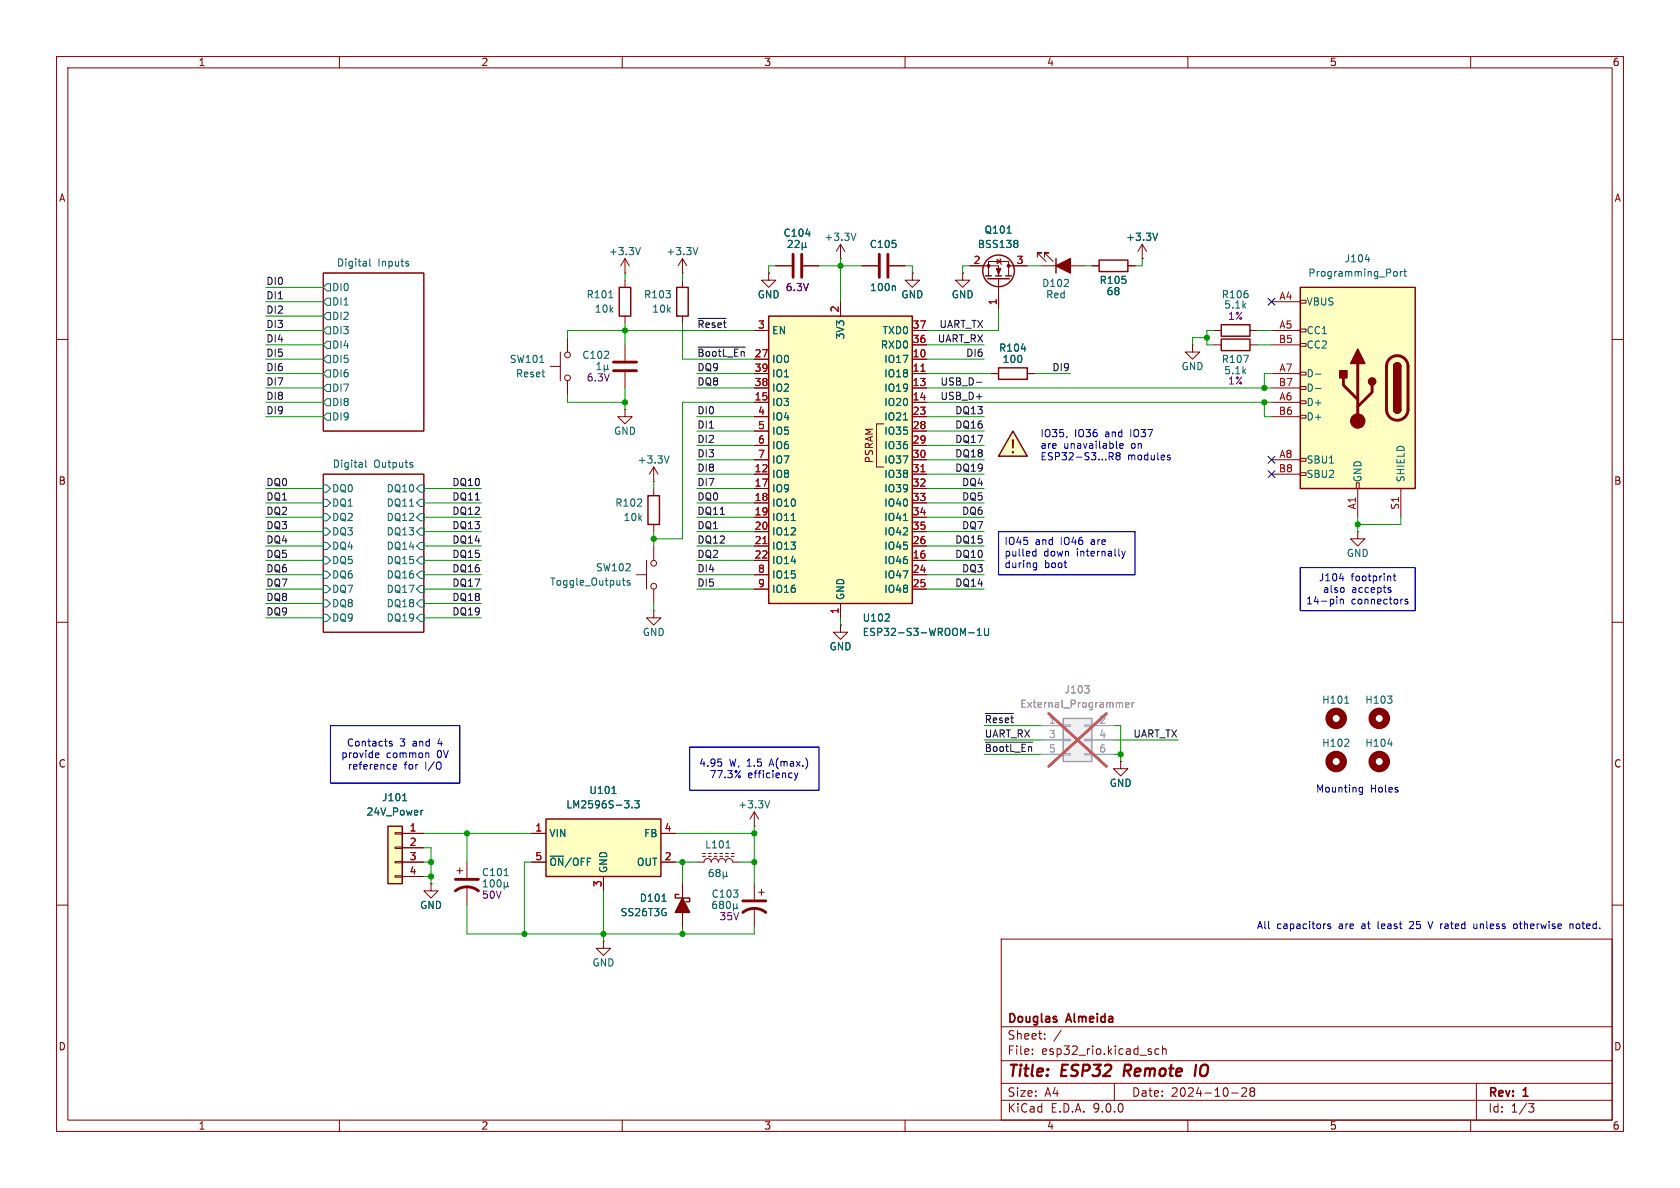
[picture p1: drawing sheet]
<svg xmlns="http://www.w3.org/2000/svg" width="297mm" height="210mm" viewBox="0 0 297 210" stroke-linecap="round" stroke-linejoin="round" font-family="sans-serif">
<g fill="none" stroke="#840000" stroke-width=".18">
<path d="M10 10h277v190h-277zM12 12h273v186h-273zM60 10v2M110 10v2M160 10v2M210 10v2M260 10v2M57.1 48.3h17.8v27.9h-17.8zM137.2 47h2.8M142 47h2.8M10 60h2M285 60h2"/>
<path d="M57.1 83.8h17.8v28h-17.8zM10 110h2M285 110h2M133.3 146.1h.1M133.3 143.5v2.6M133.3 156.2v2.8M133.3 143.5l-.7 1.3M133.3 143.5l.8 1.3M134.1 157.7h1M134.6 157.2v1M10 160h2M133.3 160.5v3.3"/>
<path d="M177 166h108v32h-108zM285 160h2M60 198v2M110 198v2M160 198v2M177 194.5h108M177 191.5h108M177 187.5h108M177 181.5h108M182.5 186.3v.1M182.5 185.5v.1M184.7 183.6v.1"/>
<path d="M184.7 182.8v.1M187.6 182.1l-1.3 2M197 191.5v3M204.9 185.5l-.4-.1-.3 .3v.4l.1 .2h.6M205.5 185.5l.2-.1 .4 .1 .1 .9M205.5 184.9v1.5M210 198v2M217.7 193.2h1.2M219.5 192.4l.6-.1 .2 .1 .1 .3-.9 1.1h.9M221.2 192.9l-.2-.2 .2-.4 .5 .1 .1 .2-.3 .3M221.2 192.9l-.2 .3v.5l.2 .1 .5-.1 .1-.2-.1-.4-.2-.2M221.2 192.9h.3"/>
<path d="M260 198v2M261 191.5v6.5M270.2 195.1h1l-.5 .6 .4 .1 .1 .5-.3 .3h-.4"/>
</g>
<path d="M198.9 188.2l-.3 2M211.5 188.2l-.3 2" fill="none" stroke="#840000" stroke-width=".4"/>
<g fill="none" stroke="#006464" stroke-width=".18">
<path d="M57.8 55.2h.6v1.3h-.6l-.7-.6zM57.8 57.8h.6v1.3h-.6l-.7-.7zM57.8 50.2h.6v1.2h-.6l-.7-.6zM57.8 52.7h.6v1.3h-.6l-.7-.7zM65.4 45.8v1.1l.2 .1M72.1 46.6l.2 .2-.2 .2M72.1 46.2l.1 .1M140 42.6v.4l-.7 .8h.8M141.2 42.6v.4l-.7 .8h.8M141.8 43.6l.2 .2h.2l.2-.2M141.8 42.9v1.3M142.4 43.6l.2 .2"/>
<path d="M142.4 42.9v.7M142.5 41.3h.7M57.8 62.9h.6v1.2h-.6l-.7-.6zM57.8 65.4h.6v1.3h-.6l-.7-.7zM57.8 70.5h.6v1.3h-.6l-.7-.7zM57.8 67.9h.6v1.3h-.6l-.7-.6zM57.8 73h.6v1.3h-.6l-.7-.6zM57.8 60.3h.6v1.3h-.6l-.7-.6zM57.1 85.7h.7l.6 .7-.6 .6h-.7zM57.1 88.3h.7l.6 .6-.6 .6h-.7zM57.1 90.8h.7l.6 .6-.6 .7h-.7zM57.1 93.3h.7l.6 .7-.6 .6h-.7z"/>
<path d="M57.1 95.9h.7l.6 .6-.6 .7h-.7zM57.1 98.4h.7l.6 .7-.6 .6h-.7zM64.6 81.3v1.1l.2 .2M72.8 82.2l.2 .2-.2 .2M72.8 81.8h.1M74.3 85.7h.6v1.3h-.6l-.6-.6zM74.3 88.3h.6v1.2h-.6l-.6-.6zM74.3 90.8h.6v1.3h-.6l-.6-.7zM74.3 93.3h.6v1.3h-.6l-.6-.6zM74.3 95.9h.6v1.3h-.6l-.6-.7zM74.3 98.4h.6v1.3h-.6l-.6-.6zM57.1 101h.7l.6 .6-.6 .6h-.7z"/>
<path d="M57.1 103.5h.7l.6 .6-.6 .7h-.7zM57.1 106h.7l.6 .7-.6 .6h-.7zM57.1 108.6h.7l.6 .6-.6 .7h-.7zM74.3 101h.6v1.2h-.6l-.6-.6zM74.3 103.5h.6v1.3h-.6l-.6-.7zM74.3 106h.6v1.3h-.6l-.6-.6zM74.3 108.6h.6v1.3h-.6l-.6-.7zM126.2 159.5a.99 .99 0 0 0-.1 1h.5l.1-.4-.2-.3h-.3l-.2 .3M127.3 159.5l-.1 .1 .2 .3M127.4 159.9l-.2 .2 .1 .4 .1 .1 .4-.1 .1-.1v-.3l-.2-.2M127.4 159.9h.3M127.9 159.5v.1l-.2 .3"/>
<path d="M128.5 159.5a.69 .69 0 0 0 .3 1.1l.2-.1 .1-.4-.1-.6M129.7 159.8v1.2M130.3 159.8v.6M136.1 141.5l-.5 1.3M129.7 160.4l.2 .2h.2l.2-.2M130.3 160.4l.2 .2"/>
</g>
<path d="M140.2 45v4M141.7 45v4M131.3 159.3h4.1M131.3 161.3a3.3 3.3 0 0 1 4.1 0" fill="none" stroke="#840000" stroke-width=".51"/>
<path d="M135.9 55.9h25.4v50.8h-25.4z" fill="#ffffc2"/>
<path d="M135.9 55.9h25.4v50.8h-25.4z" fill="none" stroke="#840000" stroke-width=".25"/>
<g fill="none" stroke="#840000" stroke-width=".18">
<path d="M133.3 58.4h2.6M148.6 53.3v2.6M161.3 58.4h2.5M133.3 63.5h2.6M133.3 66h2.6M133.3 68.6h2.6M133.3 71.1h2.6M133.3 73.7h2.6M133.3 76.2h2.6M133.3 78.7h2.6M156.2 74.9h-1.3v7.7h1.3M161.3 63.5h2.5"/>
<path d="M161.3 66h2.5M161.3 68.6h2.5M161.3 71.1h2.5M161.3 73.7h2.5M161.3 76.2h2.5M161.3 78.7h2.5M161.3 61h2.5M133.3 81.3h2.6M133.3 83.8h2.6M133.3 86.4h2.6M133.3 88.9h2.6M133.3 91.4h2.6"/>
<path d="M133.3 94h2.6M133.3 96.5h2.6M133.3 99.1h2.6M161.3 81.3h2.5M161.3 83.8h2.5M161.3 86.4h2.5M161.3 88.9h2.5M161.3 91.4h2.5M161.3 94h2.5M161.3 96.5h2.5M161.3 99.1h2.5M133.3 101.6h2.6"/>
<path d="M133.3 104.1h2.6M148.6 106.7v2.5M161.3 101.6h2.5M161.3 104.1h2.5M76.2 156.2v1.3h1.3l-1.3 1.3-1.3-1.3h1.3M76.2 156.2h.1M80.8 153.9h1M81.3 153.4v1M82.5 152.4v2.8M82.5 156.7v3.3"/>
</g>
<g fill="none" stroke="#006464" stroke-width=".18">
<path d="M159.7 74.2h.7M139.9 92h.7M159.7 92h.7M156.4 109.8h.8M157.2 108.7v.4M171.3 111.9h.9M172.8 112.3h.7M172.8 111.4l.3-.3v1.2M174 111.1v1l.3 .2h.3l.2-.2v-1M85.4 156.8h.8M85.7 155.7l-.3 .2M85.8 155.5v1.3"/>
<path d="M86.8 155.6a.69 .69 0 0 0 .3 1.2l.2-.1 .1-.4-.1-.7M88 155.6a.69 .69 0 0 0 .3 1.2l.2-.1 .1-.4-.1-.7M89.1 156.6l.2 .2h.3l.1-.2M89.1 155.9v1.3M89.1 154.8h.8M89.7 156.6l.2 .2M89.7 155.9v.7"/>
</g>
<path d="M162.8 65.6h.7M134.9 96.1h.7M162.8 83.4h.7" fill="none" stroke="#a90000" stroke-width=".18"/>
<path d="M80.5 157.5a3.3 3.3 0 0 1 4.1 0M80.5 155.4h4.1" fill="none" stroke="#840000" stroke-width=".51"/>
<path d="M68.6 146.1h2.5v10.1h-2.5z" fill="#ffffc2"/>
<g fill="none" stroke="#840000" stroke-width=".25">
<path d="M109.5 50.8h2v5.1h-2zM119.6 50.8h2.1v5.1h-2.1zM174.2 48.8h1.1M174.6 49.3h3.8M176 48.8h1M177.8 48.8h1M186.7 45.7v2.6M194.3 46h5.1v2h-5.1zM215.9 57.4h5.1v2h-5.1zM176.5 65h5.1v2.1h-5.1zM68.6 146.1h2.5v10.1h-2.5z"/>
<circle cx="176.5" cy="47.9" r="2.79"/>
</g>
<g fill="none" stroke="#840000" stroke-width=".18">
<path d="M110.5 48.3h.1M110.5 45.7l-.8 1.3M110.5 45.7l.8 1.3M110.5 45.7v2.6M110.5 49.5v1.3M110.5 55.9v1.3M120.6 48.3h.1M120.6 45.7l.8 1.3M120.6 45.7l-.7 1.3M120.6 45.7v2.6M120.6 49.5v1.3M120.6 55.9v1.3"/>
<path d="M135.9 48.3v1.2h1.3l-1.3 1.3-1.3-1.3h1.3M135.9 48.3h.1M148.6 45.7h.1M148.6 43.2l-.8 1.3M148.6 43.2l.8 1.3M148.6 43.2v2.5M152.4 47h2.8M157.2 47h2.8M161.3 48.3v1.2h1.3l-1.3 1.3-1.3-1.3h1.3M161.3 48.3h.1M171.4 47h5.1v1.8M174.8 48.8v-2.6h3.5v2.6"/>
<path d="M176.3 45.8l.6 .4-.6 .4zM176.5 49.3v5.3M176.8 45.7l.1 .1v.8l.1 .1M178.3 47h3.3M183.4 45.5v-.8h.7h-.7l1.5 1.5M184.1 47h7.7M184.7 45.5v-.8h.7h-.7l1.5 1.5M193 47h1.3M199.4 47h1.3M201.9 45.7h.1M201.9 43.2l-.7 1.3M201.9 43.2l.8 1.3"/>
<path d="M201.9 43.2v2.5M214.6 58.4h1.3M221 58.4h1.2M175.3 66h1.2M181.6 66h1.3M198.1 134.6v1.3h1.3l-1.3 1.3-1.3-1.3h1.3M198.1 134.6h.1M69.8 147.2h1.3v.2h-1.3zM69.8 149.7h1.3v.3h-1.3zM69.8 152.3h1.3v.2h-1.3zM69.8 154.8h1.3v.3h-1.3zM71.1 147.3h3.8"/>
<path d="M71.1 149.9h3.8M71.1 152.4h3.8M71.1 154.9h3.8"/>
</g>
<path d="M107.6 52.6h.8M113.2 43.8l-.4 1.2M123.4 43.8l-.5 1.2M151.3 41.2l-.4 1.3M158.1 50.5l.2 .2v.7M178 41.2h.8M179.7 42.5l.2 .2-.2 .3 .2 .3v.2l-.2 .3M204.7 41.2l-.5 1.3M180.6 61.7h.7M71.2 141.5h.7M74.8 143.2l-.4 .3" fill="none" stroke="#006464" stroke-width=".18"/>
<path d="M155.4 45v4M157 45v4" fill="none" stroke="#840000" stroke-width=".51"/>
<g fill="#840000" stroke="#840000" stroke-width=".18">
<path d="M176.1 47.5h.8l-.4 1z"/>
<circle cx="178.3" cy="47" r=".25"/>
<circle cx="174.8" cy="47" r=".25"/>
</g>
<path d="M186.7 47l2.5-1.3v2.6z" fill="#840000" stroke="#840000" stroke-width=".25"/>
<path d="M179.1 76.2l2.5 4.4h-5.1z" fill="#ffffc2"/>
<path d="M215.9 59.9h5.1v2.1h-5.1zM179.1 76.2l2.5 4.4h-5.1zM120 158.1h-.6v.7h2.5v.6h-.6" fill="none" stroke="#840000" stroke-width=".25"/>
<g fill="none" stroke="#840000" stroke-width=".18">
<path d="M170.2 48.3v1.2h1.2l-1.2 1.3-1.3-1.3h1.3M170.2 48.3h.1M210.8 61v1.2h1.3l-1.3 1.3-1.3-1.3h1.3M210.8 61h.1M214.6 61h1.3M221 61h1.2M115.6 108v1.2h1.2l-1.2 1.3-1.3-1.3h1.3M115.6 108h.1M148.6 110.5v1.3h1.3l-1.3 1.2-1.3-1.2h1.3M148.6 110.5h.1M120.6 156.2v7.6M123.2 152.4h1.3a.64 .64 0 0 1 .6-.6 .64 .64 0 0 1 .6 .6 .64 .64 0 0 1 .7-.6 .64 .64 0 0 1 .6 .6 .64 .64 0 0 1 .6-.6 .64 .64 0 0 1 .7 .6 .64 .64 0 0 1 .6-.6 .64 .64 0 0 1 .6 .6h1.3"/>
<path d="M124.2 151.4h.5M124.2 150.9h.5M125.2 151.4h.5M125.2 150.9h.5M126.2 151.4h.5M126.2 150.9h.5M127.3 151.4h.5M127.3 150.9h.5M128.3 151.4h.5M128.3 150.9h.5M129.3 151.4h.5M129.3 150.9h.5"/>
<path d="M106.7 166.4v1.2h1.2l-1.2 1.3-1.3-1.3h1.3M106.7 166.4h.1"/>
</g>
<path d="M219.9 62.8h.8l-.5 1.3M237.7 124.3h.8M117 159.3h.8M126 153.7l-.4 .1a.86 .86 0 0 0 0 1.2l.4-.1 .1-.5-.2-.2h-.4l-.1 .2M126.8 154.2l-.2-.2 .2-.3h.3l.2 .2-.2 .3M126.8 154.2l-.2 .3v.4l.2 .1 .4-.1 .1-.2v-.2l-.2-.3M126.8 154.2h.3M127.8 154.8l.2 .2h.3l.2-.2M127.8 154.1v1.3M128.4 149.9h.7M128.5 154.8l.1 .2M128.5 154.1v.7" fill="none" stroke="#006464" stroke-width=".18"/>
<circle cx="236.2" cy="127" r="1.27" fill="none" stroke="#840000" stroke-width="1.3"/>
<path d="M120.6 158.8l1.3 2.5h-2.5z" fill="#840000" stroke="#840000" stroke-width=".25"/>
<path d="M188 127h5v7.6h-5z" fill="#f0f0f0"/>
<path d="M188 127h5v7.6h-5z" fill="none" stroke="#a1a1a1" stroke-width=".25"/>
<path d="M184.1 128.3h3.9M184.1 130.8h3.9M184.1 133.4h3.9M188 128.1h1.2v.3h-1.2zM188 130.7h1.2v.2h-1.2zM188 133.2h1.2v.3h-1.2zM191.8 128.1h1.2v.3h-1.2zM191.8 130.7h1.2v.2h-1.2zM191.8 133.2h1.2v.3h-1.2zM193 128.3h3.8M193 130.8h3.8M193 133.4h3.8" fill="none" stroke="#a1a1a1" stroke-width=".18"/>
<path d="M191.8 121.2h.8l-.5 .5M192.4 121.8l.2 .2-.2 .4M198.1 124.2l.4 .2v.6M199 124.6l.6-.1-.1-.2-.3-.1-.2 .2 .1 .6h.4M200.1 124.2v.8M200.5 124.2l-.4 .2" fill="none" stroke="#989898" stroke-width=".18"/>
<path d="M185.4 126.1l10.2 9.4M195.6 126.1l-10.2 9.4" fill="none" stroke="#e65255" stroke-width=".46"/>
<path d="M96.5 144.8h20.3v10.1h-20.3z" fill="#ffffc2"/>
<path d="M114.6 87.6h2v5.1h-2zM96.5 144.8h20.3v10.1h-20.3z" fill="none" stroke="#840000" stroke-width=".25"/>
<g fill="none" stroke="#840000" stroke-width=".18">
<path d="M100.3 59.7v2.5M97.3 64.8h1.8M99.1 62.2v5.1M100.3 67.3v2.6M110.5 72.4v1.3h1.3l-1.3 1.2-1.3-1.2h1.3M110.5 72.4h.1M110.5 61v2.8M110.5 65.8v2.8M114.3 99.1v5M115.6 86.4v1.2M115.6 92.7v1.3M115.6 96.5v2.6"/>
<path d="M240 94v1.3h1.3l-1.3 1.2-1.2-1.2h1.2M240 94h.1M112.5 101.6h1.8M115.6 104.1v2.6M94 147.3h2.5M94 152.4h2.5M106.7 154.9v2.6M116.8 147.3h2.6M116.8 152.4h2.6"/>
<circle cx="100.3" cy="66.8" r=".51"/>
<circle cx="100.3" cy="62.7" r=".51"/>
<circle cx="115.6" cy="99.6" r=".51"/>
<circle cx="115.6" cy="103.6" r=".51"/>
</g>
<g fill="none" stroke="#006464" stroke-width=".18">
<path d="M95.4 64.1h.8M105.5 65.3h.8M105.8 64.3l-.3 .1M105.9 64.1v1.2M106.8 65.2l.2 .1h.2l.2-.1M106.8 64.5v1.3M107.4 65.2l.2 .1M107.4 64.5v.7M110 102.6h.5M110.3 103.4h.2M111.3 102.7l-.3-.1-.1 .2v.2l.4 .1v.3h-.4M245.3 123h.8l-.4 .5"/>
<path d="M246 123.6v.6M108.2 140.3h.7M111.7 142.7v.1M112.2 141.5h.8l-.4 .5 .3 .2v.5l-.1 .1-.6-.1"/>
</g>
<circle cx="243.8" cy="127" r="1.27" fill="none" stroke="#840000" stroke-width="1.3"/>
<path d="M108.5 64h4M108.5 65.5h4" fill="none" stroke="#840000" stroke-width=".51"/>
<path d="M229.9 50.8h20.3v35.6h-20.3z" fill="#ffffc2"/>
<g fill="none" stroke="#840000" stroke-width=".18">
<path d="M133.3 58.4h2.6M135.9 48.3h.1M137.2 47h2.8M142 47h2.8M148.6 53.3v2.6M152.4 47h2.8M157.2 47h2.8M161.3 48.3h.1M161.3 58.4h2.5M170.2 48.3h.1M171.4 47h2.6M176.5 52.1v2.5"/>
<path d="M179.1 47h2.5M193 47h1.3M199.4 47h1.3M201.9 45.7h.1M224.8 53.3h5.1M224.8 58.4h5.1M229.9 53.1h1v.5h-1zM229.9 58.2h1v.5h-1zM133.3 66h2.6M133.3 68.6h2.6M133.3 71.1h2.6M133.3 73.7h2.6"/>
<path d="M133.3 63.5h2.6M133.3 76.2h2.6M133.3 78.7h2.6M161.3 61h2.5M161.3 66h2.5M161.3 68.6h2.5M161.3 71.1h2.5M161.3 73.7h2.5M161.3 63.5h2.5M161.3 76.2h2.5M161.3 78.7h2.5M175.3 66h1.2"/>
<path d="M181.6 66h1.3M224.8 61h5.1M224.8 66h5.1M224.8 68.6h5.1M224.8 71.1h5.1M224.8 73.7h5.1M229.9 60.7h1v.5h-1zM229.9 65.8h1v.5h-1zM229.9 68.3h1v.5h-1zM229.9 70.9h1v.5h-1zM229.9 73.4h1v.5h-1zM115.6 85.1h.1"/>
<path d="M115.6 82.6l.7 1.2M115.6 82.6l-.8 1.2M115.6 82.6v2.5M133.3 81.3h2.6M133.3 83.8h2.6M133.3 86.4h2.6M133.3 88.9h2.6M133.3 91.4h2.6M133.3 94h2.6M133.3 96.5h2.6M133.3 99.1h2.6M161.3 81.3h2.5"/>
<path d="M161.3 83.8h2.5M161.3 86.4h2.5M161.3 88.9h2.5M161.3 91.4h2.5M161.3 94h2.5M161.3 96.5h2.5M161.3 99.1h2.5M224.8 81.3h5.1M224.8 83.8h5.1M229.9 81h1v.5h-1zM229.9 83.6h1v.5h-1zM239.8 85.3h.5v1.1h-.5z"/>
<path d="M240 86.4v5M247.6 86.4v5M133.3 101.6h2.6M133.3 104.1h2.6M148.6 110.5h.1M148.6 106.7v2.5M161.3 101.6h2.5M161.3 104.1h2.5M198.1 134.6h.1M71.1 147.3h3.8M71.1 149.9h3.8M71.1 152.4h3.8"/>
<path d="M71.1 154.9h3.8M76.2 156.2h.1M94 147.3h2.5M94 152.4h2.5M106.7 154.9v2.6M116.8 147.3h2.6M116.8 152.4h2.6M120.6 156.2v2.6M120.6 161.3v2.5"/>
</g>
<path d="M229.9 50.8h20.3v35.6h-20.3zM246.4 64.8a.64 .64 0 0 1 .6-.7 .64 .64 0 0 1 .6 .7M246.4 72.4a.64 .64 0 0 0 .6 .6 .64 .64 0 0 0 .6-.6" fill="none" stroke="#840000" stroke-width=".25"/>
<path d="M237.5 66.8v1.3l2.5 2.5M240 64.3v10.1M242.6 68.1v1.2l-2.6 2.6M245.7 63.4a1.9 1.9 0 0 1 2-.4 1.9 1.9 0 0 1 1.2 1.8v7.6a1.91 1.91 0 0 1-1.9 1.9 1.91 1.91 0 0 1-1.9-1.9v-7.8l.2-.6z" fill="none" stroke="#840000" stroke-width=".51"/>
<g fill="#840000" stroke="#840000" stroke-width=".25">
<path d="M246.4 64.8h1.2v7.6h-1.2z"/>
<path d="M246.6 64.3a.64 .64 0 0 1 .7-.1 .64 .64 0 0 1 .3 .6h-1.2z"/>
<path d="M246.4 72.4h1.2a.64 .64 0 0 1-.6 .6 .64 .64 0 0 1-.6-.6z"/>
<path d="M240 61.7l1.3 2.6h-2.5z"/>
<path d="M236.9 65.5h1.2v1.3h-1.2z"/>
<circle cx="242.6" cy="67.4" r=".63"/>
</g>
<circle cx="240" cy="74.4" r="1.27" fill="#840000" stroke="#840000" stroke-width=".18"/>
<g fill="none" stroke="#006464" stroke-width=".18">
<path d="M140 42.6v.4l-.7 .8h.8M141.2 42.6v.4l-.7 .8h.8M141.8 43.6l.2 .2h.2l.2-.2M141.8 42.9v1.3M142.4 43.6l.2 .2M142.4 42.9v.7M142.5 41.3h.7M158.1 50.5l.2 .2v.7M178 41.2h.8M179.7 42.5l.2 .2-.2 .3 .2 .3v.2l-.2 .3M204.7 41.2l-.5 1.3M241.4 45.9h.7"/>
<path d="M246.6 48l.3 .1 .1 .1v.5l-.4 .1M247.6 48v.8M247.9 48l-.3 .2M248.2 48h.4M248.3 47.6v1.1l.3 .1M159.7 74.2h.7M180.6 61.7h.7M232.6 66.1h.9M232.6 68.7h.9M118.3 80.6l-.4 1.3M139.9 92h.7M159.7 92h.7"/>
<path d="M156.4 109.8h.8M157.2 108.7v.4M171.3 111.9h.9M172.8 112.3h.7M172.8 111.4l.3-.3v1.2M174 111.1v1l.3 .2h.3l.2-.2v-1M237.7 131.9h.8M238.4 130.8v.4M245.4 131.5h.7M71.2 141.5h.7M74.8 143.2l-.4 .3M108.2 140.3h.7"/>
<path d="M111.7 142.7v.1M112.2 141.5h.8l-.4 .5 .3 .2v.5l-.1 .1-.6-.1M117 159.3h.8"/>
</g>
<g fill="none" stroke="#840000" stroke-width="1.3">
<circle cx="236.2" cy="134.6" r="1.27"/>
<circle cx="243.8" cy="134.6" r="1.27"/>
</g>
<path d="M123.4 56.3h5M123.4 61.4h8.4M172.6 67.6h1M174.2 126.1h5M174.2 131.2h8.4" fill="none" stroke="#0f0f0f" stroke-width=".18"/>
<g fill="none" stroke="#009600" stroke-width=".18">
<path d="M47 58.4h10.1M47 55.9h10.1M47 53.3h10.1M47 50.8h10.1M110.5 48.3v1.2M110.5 57.2v3.8M120.6 57.2v6.3h12.7M120.6 48.3v1.2M133.3 58.4h-33v1.3M137.2 47h-1.3v1.3M144.8 47h7.6M148.6 45.7v7.6"/>
<path d="M160 47h1.3v1.3M171.4 47h-1.2v1.3M176.5 54.6v3.8h-12.7M181.6 47h2.5M191.8 47h1.2M201.9 45.7v1.3h-1.2M213.4 59.7h-2.6v1.3M214.6 58.4h-1.2v2.6h1.2M222.2 58.4h2.6M47 63.5h10.1M47 68.6h10.1M47 61h10.1"/>
<path d="M47 66h10.1M47 71.1h10.1M47 73.7h10.1M100.3 69.9v1.2h10.2M110.5 68.6v3.8M123.2 68.6h10.1M123.2 66h10.1M123.2 78.7h10.1M123.2 73.7h10.1M123.2 76.2h10.1M133.3 71.1h-12.7v24.2h-5M163.8 63.5h10.2"/>
<path d="M163.8 68.6h61M163.8 61h10.2M163.8 66h11.5M163.8 78.7h10.2M163.8 71.1h61M163.8 73.7h10.2M163.8 76.2h10.2M182.9 66h6.3M222.2 61h2.6M223.5 71.1v2.6h1.3M224.8 66h-1.3v2.6M47 88.9h10.1"/>
<path d="M47 99.1h10.1M47 94h10.1M47 86.4h10.1M47 96.5h10.1M47 91.4h10.1M74.9 88.9h10.2M74.9 99.1h10.2M74.9 94h10.2M74.9 86.4h10.2M74.9 96.5h10.2M74.9 91.4h10.2M115.6 85.1v1.3"/>
<path d="M115.6 94v2.5M123.2 83.8h10.1M123.2 88.9h10.1M123.2 99.1h10.1M123.2 94h10.1M123.2 86.4h10.1M123.2 81.3h10.1M123.2 96.5h10.1M123.2 91.4h10.1M163.8 83.8h10.2M163.8 88.9h10.2M163.8 99.1h10.2"/>
<path d="M163.8 94h10.2M163.8 86.4h10.2M163.8 81.3h10.2M163.8 96.5h10.2M163.8 91.4h10.2M240 91.4v2.6M247.6 91.4v1.3h-7.6M47 101.6h10.1M47 109.2h10.1M47 104.1h10.1M47 106.7h10.1M74.9 101.6h10.2"/>
<path d="M74.9 109.2h10.2M74.9 104.1h10.2M74.9 106.7h10.2M115.6 106.7v1.3M123.2 101.6h10.1M123.2 104.1h10.1M148.6 109.2v1.3M163.8 101.6h10.2M163.8 104.1h10.2M174 128.3h10.1M174 133.4h10.1M174 130.8h10.1"/>
<path d="M196.8 128.3h1.3v6.3M196.8 133.4h1.3M196.8 130.8h11.5M74.9 152.4h1.3M74.9 149.9h1.3v6.3M74.9 147.3h19.1M74.9 154.9h1.3M82.5 147.3v5.1M94 152.4h-1.3v12.7M106.7 157.5v8.9M119.4 152.4h3.8M119.4 147.3h13.9"/>
<path d="M120.6 152.4v3.8M130.8 152.4h2.5M133.3 146.1v10.1M82.5 160v5.1h50.8v-1.3M120.6 163.8v1.3"/>
</g>
<path d="M224.2 52.7l1.2 1.2M225.4 52.7l-1.2 1.2M224.2 83.2l1.2 1.2M224.2 80.7l1.2 1.2M225.4 83.2l-1.2 1.2M225.4 80.7l-1.2 1.2" fill="none" stroke="#000084" stroke-width=".18"/>
<g fill="none" stroke="#0000c2" stroke-width=".18">
<path d="M188.6 77.1v.2M197.4 79.2h.1M198 78.8l.6-.1-.1-.2-.4-.1-.1 .2v.6h.5M176.5 94h24.2v7.6h-24.2zM182.7 98.2h.4M182.7 97.5h.4M182.9 99.5l.4 .1M183.1 97v1.3M183.3 99.5v1l-.2 .2-.3 .1M196.4 80.7l.4 .6M196.8 80.3l-.1 .3-.6 .1M197.3 80.3l.2 .3"/>
<path d="M197.4 80.1l.4-.1 .2 .1v.2l-.2 .3M197.5 80.6l-.2 .2 .1 .4 .1 .1 .4-.1 .1-.1v-.3l-.2-.2M197.5 80.6h.3M198.3 97.5l.3 .8M198.6 98.3l-.3 .4M198.9 97.5l-.3 .8M206.6 80.9h.3v.2l-.2 .2h-.2M206.6 80.4l.3 .1M183.3 100.3h-.4M229.9 100.3h20.3v7.7h-20.3zM236.3 105.9v.9M236.8 102.3h.8"/>
<path d="M236.9 105.9v.9M236.9 106l.2-.1 .3 .1 .1 .8M237.6 104v.6M245.6 104.3l.3 .1v.1l-.2 .2h-.2M245.7 101.8l.2 .2v.7M245.7 103.9h.2M246.3 101.8h.5M246.5 101.4v1.1l.3 .2M248.9 106l-.3-.1-.2 .2v.2l.5 .1v.3h-.5M58.4 128.3h22.9v10.1h-22.9zM66.6 133.1h.3l.1 .3-.6 .1M66.9 133.9h-.3"/>
<path d="M69.3 131.1l-.3-.1-.2 .2 .1 .2 .4 .1v.3h-.5M69.5 135.6l.6-.2v-.2l-.4-.1-.2 .2 .1 .6h.5M75.4 133.1l.4 .2v.6M121.9 132.1h22.9v7.6h-22.9zM126.9 134.2h.6M127.5 134.7l.1 .2-.1 .5M140.5 136.6l.3 .9M140.8 137.5l-.3 .4M141.1 136.6l-.3 .9M240.3 139.9l.2 .1h.4M240.9 139.2v1l-.3 .3-.3-.1M240.9 139.2h-.4l-.2 .1"/>
<path d="M234.2 163.3h.2M235.2 163.4l-.3-.1-.2 .2 .1 .2 .4 .1v.3h-.5M249.4 162.9l-.2 .1M249.8 163.4l-.7 .8h.8M252.4 162.9l.5 1.3M260.6 163.3v.8l.3 .1 .2-.2M261.1 163.3v.9M267.6 163.4l.2-.1 .4 .1v.5l-.1 .2-.3 .1-.2-.2zM277.5 163.4l.2-.1 .3 .1 .1 .8M277.5 163.3v.9M278.7 163.4v.6"/>
</g>
<path d="M191.8 121.2h.8l-.5 .5M192.4 121.8l.2 .2-.2 .4M198.1 124.2l.4 .2v.6M199 124.6l.6-.1-.1-.2-.3-.1-.2 .2 .1 .6h.4M200.1 124.2v.8M200.5 124.2l-.4 .2" fill="none" stroke="#989898" stroke-width=".18"/>
<path d="M184.1 128.3h3.9M184.1 130.8h3.9M184.1 133.4h3.9M193 128.3h3.8M193 130.8h3.8M193 133.4h3.8" fill="none" stroke="#a1a1a1" stroke-width=".18"/>
<path d="M185.4 126.1l10.2 9.4M195.6 126.1l-10.2 9.4" fill="none" stroke="#e65255" stroke-width=".46"/>
<path d="M162.8 65.6h.7M134.9 96.1h.7M162.8 83.4h.7" fill="none" stroke="#a90000" stroke-width=".18"/>
<g fill="#009600" stroke="#009600" stroke-width=".18">
<circle cx="115.6" cy="95.3" r=".46"/>
<circle cx="82.5" cy="147.3" r=".46"/>
<circle cx="76.2" cy="152.4" r=".46"/>
<circle cx="76.2" cy="154.9" r=".46"/>
<circle cx="92.7" cy="165.1" r=".46"/>
<circle cx="106.7" cy="165.1" r=".46"/>
<circle cx="120.6" cy="165.1" r=".46"/>
<circle cx="198.1" cy="133.4" r=".46"/>
<circle cx="133.3" cy="152.4" r=".46"/>
<circle cx="120.6" cy="152.4" r=".46"/>
<circle cx="133.3" cy="147.3" r=".46"/>
<circle cx="110.5" cy="71.1" r=".46"/>
<circle cx="110.5" cy="58.4" r=".46"/>
<circle cx="148.6" cy="47" r=".46"/>
<circle cx="223.5" cy="68.6" r=".46"/>
<circle cx="213.4" cy="59.7" r=".46"/>
<circle cx="223.5" cy="71.1" r=".46"/>
<circle cx="240" cy="92.7" r=".46"/>
</g>
<text font-size="3.2" fill="#840000" x="178.5" y="80.4">!</text>
<g font-size="2.8" fill="#840000">
<text x="178" y="190.9">Title:</text>
<text x="187.7" y="190.9">ESP32</text>
<text x="199.5" y="190.9">Remote</text>
<text x="212.9" y="190.9">IO</text>
</g>
<g font-size="2.1" fill="#840000">
<text x="178" y="184">Sheet:</text>
<text x="178" y="181.2">Douglas</text>
<text x="188.7" y="181.2">Almeida</text>
<text x="178" y="186.7">File:</text>
<text x="184.1" y="186.7">esp32_rio.kicad_sch</text>
<text x="178" y="196.9">KiCad</text>
<text x="178" y="194.1">Size:</text>
<text x="184.7" y="194.1">A4</text>
<text x="185.7" y="196.9">E.D.A.</text>
<text x="193.3" y="196.9">9.0.0</text>
<text x="200" y="194.1">Date:</text>
<text x="207" y="194.1">2024-10-28</text>
<text x="263" y="194.3">Rev:</text>
<text x="263" y="196.9">Id:</text>
<text x="267.1" y="196.9">1/3</text>
<text x="269.4" y="194.3">1</text>
</g>
<g font-size="1.8" fill="#840000">
<text x="35" y="11.9">1</text>
<text x="85" y="11.9">2</text>
<text x="135" y="11.9">3</text>
<text x="185" y="11.9">4</text>
<text x="235" y="11.9">5</text>
<text x="285" y="11.9">6</text>
<text x="10.3" y="35.9">A</text>
<text x="285.3" y="35.9">A</text>
<text x="154.5" y="82" transform="rotate(-90 154.5 82)">PSRAM</text>
<text x="10.3" y="85.9">B</text>
<text x="285.3" y="85.9">B</text>
<text x="10.3" y="135.9">C</text>
<text x="285.3" y="135.9">C</text>
<text x="10.3" y="185.9">D</text>
<text x="285.3" y="185.9">D</text>
<text x="35" y="199.9">1</text>
<text x="85" y="199.9">2</text>
<text x="135" y="199.9">3</text>
<text x="185" y="199.9">4</text>
<text x="235" y="199.9">5</text>
<text x="285" y="199.9">6</text>
</g>
<g font-size="1.8" fill="#006464">
<text x="173.9" y="41.5">Q101</text>
<text x="59.5" y="47.4">Digital</text>
<text x="66.8" y="47.4">Inputs</text>
<text x="107.5" y="45.3">+3.3V</text>
<text x="117.7" y="45.3">+3.3V</text>
<text x="138.4" y="42">C104</text>
<text x="145.6" y="42.8">+3.3V</text>
<text x="153.7" y="44">C105</text>
<text x="172.8" y="44">BSS138</text>
<text x="199" y="42.8">+3.3V</text>
<text x="237.6" y="46.6">J104</text>
<text x="58.6" y="51.7">DI0</text>
<text x="103.6" y="52.9">R101</text>
<text x="113.8" y="52.9">R103</text>
<text x="133.9" y="52.9">GND</text>
<text x="153.7" y="51.7">100n</text>
<text x="159.3" y="52.9">GND</text>
<text x="168.1" y="52.9">GND</text>
<text x="184.1" y="50.9">D102</text>
<text x="184.8" y="52.9">Red</text>
<text x="194.3" y="50.4">R105</text>
<text x="195.5" y="52.4">68</text>
<text x="215.9" y="52.9">R106</text>
<text x="231.2" y="49.1">Programming_Port</text>
<text x="58.6" y="56.7">DI2</text>
<text x="58.6" y="59.3">DI3</text>
<text x="58.6" y="54.2">DI1</text>
<text x="105.1" y="55.5">10k</text>
<text x="115.2" y="55.5">10k</text>
<text x="136.4" y="59.3">EN</text>
<text x="155.9" y="59.3">TXD0</text>
<text x="216.3" y="54.7">5.1k</text>
<text x="230.9" y="54.2">VBUS</text>
<text x="230.9" y="59.3">CC1</text>
<text x="58.6" y="64.4">DI5</text>
<text x="58.6" y="61.8">DI4</text>
<text x="90" y="64.4">SW101</text>
<text x="102.8" y="63.6">C102</text>
<text x="136.4" y="64.4">IO0</text>
<text x="149.5" y="60.1" transform="rotate(-90 149.5 60.1)">3V3</text>
<text x="155.6" y="61.8">RXD0</text>
<text x="156.2" y="64.4">IO17</text>
<text x="176.5" y="62.4">R104</text>
<text x="177.2" y="64.4">100</text>
<text x="208.8" y="65.6">GND</text>
<text x="215.9" y="64.4">R107</text>
<text x="230.9" y="61.8">CC2</text>
<text x="58.6" y="66.9">DI6</text>
<text x="58.6" y="72">DI8</text>
<text x="58.6" y="69.4">DI7</text>
<text x="91.1" y="66.9">Reset</text>
<text x="136.4" y="66.9">IO1</text>
<text x="136.4" y="69.4">IO2</text>
<text x="136.4" y="72">IO3</text>
<text x="156.2" y="66.9">IO18</text>
<text x="156.2" y="69.4">IO19</text>
<text x="156.2" y="72">IO20</text>
<text x="216.3" y="66.4">5.1k</text>
<text x="230.9" y="66.9">D-</text>
<text x="230.9" y="69.4">D-</text>
<text x="230.9" y="72">D+</text>
<text x="58.6" y="74.5">DI9</text>
<text x="108.5" y="77.1">GND</text>
<text x="136.4" y="74.5">IO4</text>
<text x="136.4" y="77.1">IO5</text>
<text x="156.2" y="74.5">IO21</text>
<text x="156.2" y="77.1">IO35</text>
<text x="230.9" y="74.5">D+</text>
<text x="58.7" y="83">Digital</text>
<text x="66.1" y="83">Outputs</text>
<text x="112.6" y="82.1">+3.3V</text>
<text x="136.4" y="79.6">IO6</text>
<text x="136.4" y="82.1">IO7</text>
<text x="156.2" y="79.6">IO36</text>
<text x="156.2" y="82.1">IO37</text>
<text x="230.9" y="82.1">SBU1</text>
<text x="58.6" y="87.2">DQ0</text>
<text x="58.6" y="89.8">DQ1</text>
<text x="68.2" y="87.2">DQ10</text>
<text x="68.2" y="89.8">DQ11</text>
<text x="108.7" y="89.8">R102</text>
<text x="136.4" y="84.7">IO8</text>
<text x="136.4" y="87.2">IO9</text>
<text x="136.4" y="89.8">IO10</text>
<text x="156.2" y="84.7">IO38</text>
<text x="156.2" y="87.2">IO39</text>
<text x="156.2" y="89.8">IO40</text>
<text x="230.9" y="84.7">SBU2</text>
<text x="240.9" y="85.3" transform="rotate(-90 240.9 85.3)">GND</text>
<text x="248.5" y="85.3" transform="rotate(-90 248.5 85.3)">SHIELD</text>
<text x="58.6" y="92.3">DQ2</text>
<text x="58.6" y="94.8">DQ3</text>
<text x="68.2" y="92.3">DQ12</text>
<text x="68.2" y="94.8">DQ13</text>
<text x="110.1" y="92.3">10k</text>
<text x="136.4" y="92.3">IO11</text>
<text x="136.4" y="94.8">IO12</text>
<text x="156.2" y="92.3">IO41</text>
<text x="156.2" y="94.8">IO42</text>
<text x="58.6" y="97.4">DQ4</text>
<text x="58.6" y="99.9">DQ5</text>
<text x="68.2" y="97.4">DQ14</text>
<text x="68.2" y="99.9">DQ15</text>
<text x="105.3" y="101.2">SW102</text>
<text x="136.4" y="97.4">IO13</text>
<text x="136.4" y="99.9">IO14</text>
<text x="156.2" y="97.4">IO45</text>
<text x="156.2" y="99.9">IO46</text>
<text x="238" y="98.7">GND</text>
<text x="58.6" y="102.5">DQ6</text>
<text x="58.6" y="105">DQ7</text>
<text x="58.6" y="107.5">DQ8</text>
<text x="68.2" y="102.5">DQ16</text>
<text x="68.2" y="105">DQ17</text>
<text x="68.2" y="107.5">DQ18</text>
<text x="97.2" y="103.7">Toggle_Outputs</text>
<text x="136.4" y="102.5">IO15</text>
<text x="136.4" y="105">IO16</text>
<text x="149.5" y="106.2" transform="rotate(-90 149.5 106.2)">GND</text>
<text x="156.2" y="102.5">IO47</text>
<text x="156.2" y="105">IO48</text>
<text x="58.6" y="110.1">DQ9</text>
<text x="68.2" y="110.1">DQ19</text>
<text x="113.5" y="112.6">GND</text>
<text x="152.4" y="112.6">ESP32-S3-WROOM-1U</text>
<text x="152.4" y="110.1">U102</text>
<text x="146.6" y="115.2">GND</text>
<text x="233.6" y="124.6">H101</text>
<text x="241.3" y="124.6">H103</text>
<text x="233.6" y="132.2">H102</text>
<text x="241.3" y="132.2">H104</text>
<text x="67.5" y="141.8">J101</text>
<text x="100" y="143.1">LM2596S-3.3</text>
<text x="104.1" y="140.6">U101</text>
<text x="130.4" y="143.1">+3.3V</text>
<text x="196.1" y="139.3">GND</text>
<text x="64.7" y="144.4">24V_Power</text>
<text x="97" y="148.2">VIN</text>
<text x="113.8" y="148.2">FB</text>
<text x="85.1" y="155.1">C101</text>
<text x="97" y="153.3">~{ON}/OFF</text>
<text x="107.5" y="154.4" transform="rotate(-90 107.5 154.4)">GND</text>
<text x="112.5" y="153.3">OUT</text>
<text x="124.6" y="150.2">L101</text>
<text x="74.2" y="160.9">GND</text>
<text x="113" y="159.6">D101</text>
<text x="125.7" y="158.9">C103</text>
<text x="109.6" y="162.2">SS26T3G</text>
<text x="104.6" y="171">GND</text>
</g>
<g font-size="1.8" fill="#a90000">
<text x="172" y="46.7">2</text>
<text x="179.6" y="46.7">3</text>
<text x="226.1" y="53.1">A4</text>
<text x="133.9" y="58.2">3</text>
<text x="148.3" y="55.3" transform="rotate(-90 148.3 55.3)">2</text>
<text x="161.2" y="58.2">37</text>
<text x="176.3" y="54" transform="rotate(-90 176.3 54)">1</text>
<text x="226.1" y="58.2">A5</text>
<text x="133.3" y="65.8">39</text>
<text x="133.3" y="63.2">27</text>
<text x="161.2" y="60.7">36</text>
<text x="161.2" y="63.2">10</text>
<text x="161.2" y="65.8">11</text>
<text x="226" y="60.7">B5</text>
<text x="226.1" y="65.8">A7</text>
<text x="133.3" y="68.3">38</text>
<text x="133.3" y="70.9">15</text>
<text x="161.2" y="68.3">13</text>
<text x="161.2" y="70.9">14</text>
<text x="226" y="68.3">B7</text>
<text x="226.1" y="70.9">A6</text>
<text x="133.9" y="73.4">4</text>
<text x="133.9" y="75.9">5</text>
<text x="161.2" y="73.4">23</text>
<text x="161.2" y="75.9">28</text>
<text x="226" y="73.4">B6</text>
<text x="133.3" y="83.6">12</text>
<text x="133.9" y="78.5">6</text>
<text x="133.9" y="81">7</text>
<text x="161.2" y="78.5">29</text>
<text x="161.2" y="81">30</text>
<text x="161.2" y="83.6">31</text>
<text x="226" y="83.6">B8</text>
<text x="226.1" y="81">A8</text>
<text x="133.3" y="86.1">17</text>
<text x="133.3" y="88.6">18</text>
<text x="161.2" y="86.1">32</text>
<text x="161.2" y="88.6">33</text>
<text x="133.3" y="91.2">19</text>
<text x="133.3" y="93.7">20</text>
<text x="161.2" y="91.2">34</text>
<text x="161.2" y="93.7">35</text>
<text x="239.8" y="90.2" transform="rotate(-90 239.8 90.2)">A1</text>
<text x="247.4" y="90.2" transform="rotate(-90 247.4 90.2)">S1</text>
<text x="133.3" y="96.3">21</text>
<text x="133.3" y="98.8">22</text>
<text x="133.9" y="101.3">8</text>
<text x="161.2" y="96.3">26</text>
<text x="161.2" y="98.8">16</text>
<text x="161.2" y="101.3">24</text>
<text x="133.9" y="103.9">9</text>
<text x="161.2" y="103.9">25</text>
<text x="148.3" y="108.7" transform="rotate(-90 148.3 108.7)">1</text>
<text x="72.3" y="147.1">1</text>
<text x="72.3" y="149.6">2</text>
<text x="94.5" y="147.1">1</text>
<text x="117.4" y="147.1">4</text>
<text x="72.3" y="152.1">3</text>
<text x="72.3" y="154.7">4</text>
<text x="94.5" y="152.1">5</text>
<text x="117.4" y="152.1">2</text>
<text x="106.4" y="156.9" transform="rotate(-90 106.4 156.9)">3</text>
</g>
<g font-size="1.8" fill="#0f0f0f">
<text x="47" y="50.5">DI0</text>
<text x="47" y="53">DI1</text>
<text x="47" y="55.5">DI2</text>
<text x="47" y="58.1">DI3</text>
<text x="123.2" y="58.1">~{Reset}</text>
<text x="166" y="58.1">UART_TX</text>
<text x="47" y="63.2">DI5</text>
<text x="47" y="60.6">DI4</text>
<text x="47" y="65.7">DI6</text>
<text x="123.2" y="65.7">DQ9</text>
<text x="123.2" y="63.2">~{BootL_En}27</text>
<text x="165.7" y="60.6">UART_RX</text>
<text x="170.7" y="63.2">DI6</text>
<text x="185.9" y="65.7">DI9</text>
<text x="47" y="68.2">DI7</text>
<text x="47" y="70.8">DI8</text>
<text x="123.2" y="68.2">DQ8</text>
<text x="166.2" y="68.2">USB_D-</text>
<text x="166.2" y="70.8">USB_D+</text>
<text x="47" y="73.3">DI9</text>
<text x="123.2" y="73.3">DI0</text>
<text x="123.2" y="75.9">DI1</text>
<text x="168.8" y="73.3">DQ13</text>
<text x="168.8" y="75.9">DQ16</text>
<text x="123.2" y="78.4">DI2</text>
<text x="123.2" y="80.9">DI3</text>
<text x="123.2" y="83.5">DI8</text>
<text x="168.8" y="83.5">DQ19</text>
<text x="168.8" y="80.9">DQ18</text>
<text x="168.8" y="78.4">DQ17</text>
<text x="47" y="88.6">DQ1</text>
<text x="47" y="86">DQ0</text>
<text x="79.9" y="86">DQ10</text>
<text x="79.9" y="88.6">DQ11</text>
<text x="123.2" y="88.6">DQ0</text>
<text x="123.2" y="86">DI7</text>
<text x="170" y="88.6">DQ5</text>
<text x="170" y="86">DQ4</text>
<text x="47" y="93.6">DQ3</text>
<text x="47" y="91.1">DQ2</text>
<text x="79.9" y="93.6">DQ13</text>
<text x="79.9" y="91.1">DQ12</text>
<text x="123.2" y="93.6">DQ1</text>
<text x="123.2" y="91.1">DQ11</text>
<text x="170" y="93.6">DQ7</text>
<text x="170" y="91.1">DQ6</text>
<text x="47" y="96.2">DQ4</text>
<text x="47" y="101.3">DQ6</text>
<text x="47" y="98.7">DQ5</text>
<text x="79.9" y="96.2">DQ14</text>
<text x="79.9" y="98.7">DQ15</text>
<text x="79.9" y="101.3">DQ16</text>
<text x="123.2" y="98.7">DQ2</text>
<text x="123.2" y="96.2">DQ12</text>
<text x="123.2" y="101.3">DI4</text>
<text x="168.8" y="96.2">DQ15</text>
<text x="168.8" y="98.7">DQ10</text>
<text x="170" y="101.3">DQ3</text>
<text x="47" y="106.3">DQ8</text>
<text x="47" y="103.8">DQ7</text>
<text x="79.9" y="103.8">DQ17</text>
<text x="79.9" y="106.3">DQ18</text>
<text x="123.2" y="103.8">DI5</text>
<text x="168.8" y="103.8">DQ14</text>
<text x="47" y="108.9">DQ9</text>
<text x="79.9" y="108.9">DQ19</text>
<text x="174" y="127.9">~{Reset}</text>
<text x="174" y="130.5">UART_RX</text>
<text x="200.3" y="130.5">UART_TX</text>
<text x="174" y="133">~{BootL_En}</text>
</g>
<g font-size="1.8" fill="#840084">
<text x="138.8" y="51.7">6.3V</text>
<text x="217" y="56.7">1%</text>
<text x="103.6" y="67.6">6.3V</text>
<text x="217" y="68.2">1%</text>
<text x="85.1" y="159.1">50V</text>
<text x="127.1" y="162.9">35V</text>
</g>
<g font-size="1.8" fill="#0000c2">
<text x="183.8" y="77.6">IO35,</text>
<text x="190" y="77.6">IO36</text>
<text x="195.5" y="77.6">and</text>
<text x="200.1" y="77.6">IO37</text>
<text x="183.8" y="79.7">are</text>
<text x="183.8" y="81.7">ESP32-S3...R8</text>
<text x="188" y="79.7">unavailable</text>
<text x="199.3" y="81.7">modules</text>
<text x="200.1" y="79.7">on</text>
<text x="177.5" y="96.7">IO45</text>
<text x="177.5" y="98.7">pulled</text>
<text x="177.5" y="100.7">during</text>
<text x="183" y="96.7">and</text>
<text x="184.5" y="98.7">down</text>
<text x="184.6" y="100.7">boot</text>
<text x="187.6" y="96.7">IO46</text>
<text x="190.5" y="98.7">internally</text>
<text x="193.2" y="96.7">are</text>
<text x="230.8" y="107">14-pin</text>
<text x="233.1" y="103">J104</text>
<text x="233.8" y="105">also</text>
<text x="238.8" y="103">footprint</text>
<text x="238.9" y="107">connectors</text>
<text x="239" y="105">accepts</text>
<text x="60.2" y="134.2">provide</text>
<text x="61.2" y="132.2">Contacts</text>
<text x="61.4" y="136.3">reference</text>
<text x="68.3" y="134.2">common</text>
<text x="70.7" y="132.2">3</text>
<text x="71.4" y="136.3">for</text>
<text x="73.1" y="132.2">and</text>
<text x="75.3" y="136.3">I/O</text>
<text x="77.4" y="134.2">0V</text>
<text x="77.7" y="132.2">4</text>
<text x="123.5" y="135.7">4.95</text>
<text x="125.4" y="137.8">77.3%</text>
<text x="128.9" y="135.7">W, 1.5</text>
<text x="132.2" y="137.8">efficiency</text>
<text x="136.3" y="135.7">A(max.)</text>
<text x="232.6" y="140.3">Mounting</text>
<text x="242.2" y="140.3">Holes</text>
<text x="222.1" y="164.4">All</text>
<text x="225.7" y="164.4">capacitors</text>
<text x="236.8" y="164.4">are</text>
<text x="241" y="164.4">at</text>
<text x="244" y="164.4">least</text>
<text x="249.9" y="164.4">25</text>
<text x="253.4" y="164.4">V rated</text>
<text x="261.8" y="164.4">unless</text>
<text x="269.1" y="164.4">otherwise</text>
<text x="279.2" y="164.4">noted.</text>
</g>
<g font-size="1.8" fill="#989898">
<text x="180.3" y="125.3">External_Programmer</text>
<text x="188.1" y="122.8">J103</text>
</g>
<g font-size="1.8" fill="#aaa">
<text x="185.3" y="128">1</text>
<text x="185.3" y="130.6">3</text>
<text x="194.2" y="128">2</text>
<text x="194.2" y="130.6">4</text>
<text x="185.3" y="133.1">5</text>
<text x="194.2" y="133.1">6</text>
</g>
</svg>
